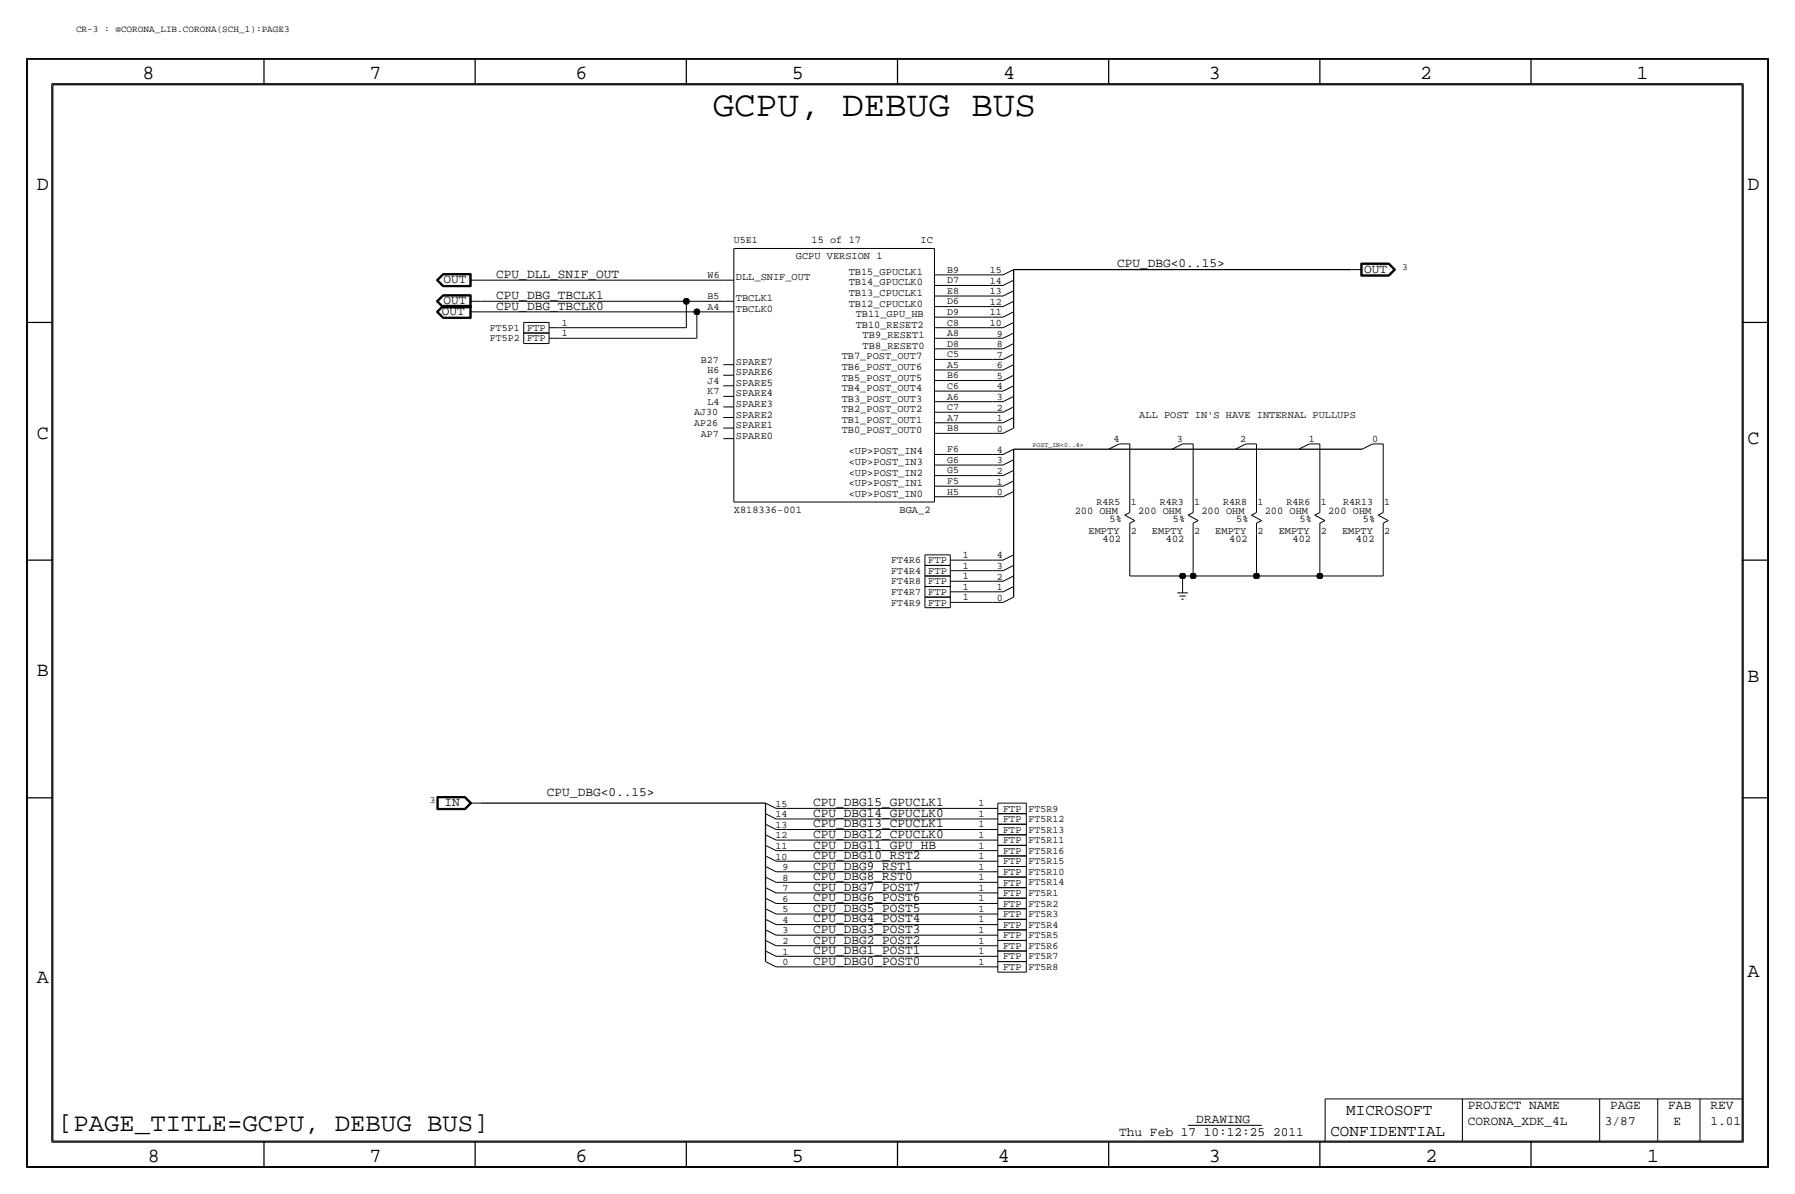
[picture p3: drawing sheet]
<svg xmlns="http://www.w3.org/2000/svg" width="432mm" height="287mm" viewBox="0 0 432 287" stroke-linecap="round" stroke-linejoin="round" font-family="sans-serif">
<!-- layer: Nets -->
<g fill="none" stroke="#000" stroke-width=".24">
<path d="M115.6 67.4h58.4zM115.6 75h52zM115.6 72.4h49.5zM134.6 78.8h30.5zM165.1 72.4v6.4zM165.1 72.4h8.9zM167.6 75h6.4zM167.6 75v6.3zM227.3 73.7h11.5zM227.3 76.3h11.5zM227.3 78.8h11.5zM227.3 71.2h11.5z"/>
<path d="M227.3 68.6h11.5zM227.3 66.1h11.5zM134.6 81.3h33zM227.3 99.1h11.5zM227.3 96.6h11.5zM227.3 91.5h11.5zM227.3 94h11.5zM227.3 89h11.5zM227.3 86.4h11.5zM227.3 83.9h11.5zM227.3 81.3h11.5zM227.3 119.4h11.5z"/>
<path d="M227.3 104.2h11.5zM227.3 101.7h11.5zM227.3 109.3h11.5zM227.3 111.8h11.5zM227.3 114.4h11.5zM227.3 116.9h11.5zM271.8 106.7v14zM287 106.7v14zM302.3 106.7v14zM317.5 106.7v14zM332.7 106.7v14zM231.1 137.2h7.7z"/>
<path d="M231.1 139.8h7.7zM231.1 134.7h7.7zM271.8 138.5h12.7zM271.8 128.3v10.2zM284.5 138.5h2.5zM284.5 138.5v2.5zM287 128.3v10.2zM287 138.5h15.3zM302.3 138.5h15.2zM302.3 128.3v10.2zM317.5 138.5h15.2zM317.5 128.3v10.2z"/>
<path d="M332.7 128.3v10.2zM231.1 142.3h7.7zM231.1 144.8h7.7zM189.2 194.4h48.3zM189.2 196.9h48.3zM189.2 199.4h48.3zM189.2 202h48.3zM189.2 204.5h48.3zM189.2 207.1h48.3zM189.2 209.6h48.3zM189.2 214.7h48.3zM189.2 217.2h48.3z"/>
<path d="M189.2 219.8h48.3zM189.2 212.1h48.3zM189.2 222.3h48.3zM189.2 224.8h48.3zM189.2 227.4h48.3zM189.2 229.9h48.3zM189.2 232.5h48.3z"/>
</g>
<g fill="none" stroke="#000" stroke-width=".3">
<path d="M243.8 64.8h81.3zM243.8 64.8v2.6zM243.8 67.4v2.5zM243.8 69.9v2.5zM243.8 72.4v2.6zM243.8 75v2.5zM243.8 77.5v2.6zM243.8 80.1v2.5zM243.8 82.6v2.5zM243.8 85.1v2.6zM243.8 87.7v2.5zM243.8 90.2v2.6z"/>
<path d="M243.8 92.8v2.5zM243.8 95.3v2.5zM243.8 97.8v2.6zM243.8 108h22.9zM243.8 100.4v2.5zM243.8 108v2.5zM243.8 110.5v2.6zM243.8 113.1v2.5zM243.8 115.6v2.6zM243.8 118.2v15.2zM266.7 108h15.2zM281.9 108h15.3z"/>
<path d="M297.2 108h15.2zM312.4 108h15.3zM243.8 138.5v2.5zM243.8 135.9v2.6zM243.8 133.4v2.5zM243.8 141v2.6zM115.6 193.1h68.5zM184.1 193.1v2.5zM184.1 195.6v2.6zM184.1 198.2v2.5zM184.1 200.7v2.6zM184.1 203.3v2.5z"/>
<path d="M184.1 205.8v2.5zM184.1 208.3v2.6zM184.1 210.9v2.5zM184.1 213.4v2.6zM184.1 216v2.5zM184.1 218.5v2.5zM184.1 221v2.6zM184.1 223.6v2.5zM184.1 226.1v2.6zM184.1 228.7v2.5z"/>
</g>
<g fill="#000" stroke="#000" stroke-width=".24">
<circle cx="165.1" cy="72.4" r=".72"/>
<circle cx="167.6" cy="75" r=".72"/>
<circle cx="284.5" cy="138.5" r=".72"/>
<circle cx="287" cy="138.5" r=".72"/>
<circle cx="302.3" cy="138.5" r=".72"/>
<circle cx="317.5" cy="138.5" r=".72"/>
</g>
<!-- layer: Components -->
<g fill="none" stroke="#000" stroke-width=".24">
<path d="M176.5 59.7h48.3zM176.5 59.7v61zM224.8 59.7v61zM105 67.4l1.5 1.5zM105 75l1.5 1.6zM105 72.4l1.5 1.6zM105 67.4l1.5-1.6zM105 75l1.5-1.6zM105 72.4l1.5-1.5zM105.1 67.4l1.5 1.4zM105.1 75l1.5 1.5zM105.1 72.4l1.5 1.5z"/>
<path d="M105.1 67.4l1.5-1.5zM105.1 75l1.5-1.5zM105.1 72.4l1.5-1.4zM105.3 67.4l1.3-1.4zM105.3 75l1.3-1.4zM105.3 72.4l1.3-1.3zM105.3 67.4l1.3 1.3zM105.3 75l1.3 1.4zM105.3 72.4l1.3 1.4zM105.4 67.4l1.3 1.2zM105.4 75l1.3 1.3zM105.4 72.4l1.3 1.3z"/>
<path d="M105.4 67.4l1.3-1.3zM105.4 75l1.3-1.3zM105.4 72.4l1.3-1.2zM106.5 65.8h6.8zM106.5 73.4h6.8zM106.5 70.9h6.8zM106.5 68.9h6.8zM106.5 76.6h6.8zM106.5 74h6.8zM106.6 68.8h6.6zM106.6 76.5h6.6zM106.6 73.9h6.6z"/>
<path d="M106.6 65.9h6.6zM106.6 73.5h6.6zM106.6 71h6.6zM106.6 66h6.5zM106.6 73.6h6.5zM106.6 71.1h6.5zM106.6 68.7h6.5zM106.6 76.4h6.5zM106.6 73.8h6.5zM106.7 66.1h6.3zM106.7 68.6h6.3zM106.7 73.7h6.3z"/>
<path d="M106.7 76.3h6.3zM106.7 71.2h6.3zM113 66.1v2.5zM113 73.7v2.6zM113 71.2v2.5zM113 67.4h2.6zM113 75h2.6zM113 72.4h2.6zM113.1 66v2.7zM113.1 73.6v2.8zM113.1 71.1v2.7zM113.2 65.9v2.9z"/>
<path d="M113.2 73.5v3zM113.2 71v2.9zM113.3 65.8v3.1zM113.3 73.4v3.2zM113.3 70.9v3.1zM126 77.5v2.6zM126 77.5h6.1zM132.1 77.5v2.6zM132.1 78.8h2.5zM174 67.4h2.5zM174 72.4h2.5zM174 75h2.5z"/>
<path d="M224.8 68.6h2.5zM224.8 66.1h2.5zM224.8 73.7h2.5zM224.8 71.2h2.5zM224.8 76.3h2.5zM224.8 78.8h2.5zM238.8 78.8h2.5zM238.8 73.7h2.5zM238.8 76.3h2.5zM238.8 68.6h2.5zM238.8 71.2h2.5zM238.8 66.1h2.5z"/>
<path d="M241.3 78.8l2.5-1.3zM241.3 73.7l2.5-1.3zM241.3 76.3l2.5-1.3zM241.3 68.6l2.5-1.2zM241.3 71.2l2.5-1.3zM241.3 66.1l2.5-1.3zM325.1 64.8h2.6zM327.4 66.4h6.8zM327.4 63.2v3.2zM327.4 63.2h6.8zM327.5 63.3v3zM327.5 66.3h6.6z"/>
<path d="M327.5 63.3h6.6zM327.6 63.4v2.8zM327.6 66.2h6.5zM327.6 63.4h6.5zM327.7 63.6h6.3zM327.7 63.6v2.5zM327.7 66.1h6.3zM334 66.1l1.3-1.3zM334 63.6l1.3 1.2zM334.1 66.2l1.3-1.4zM334.1 63.4l1.3 1.4zM334.1 66.3l1.5-1.5z"/>
<path d="M334.1 63.3l1.5 1.5zM334.2 63.2l1.5 1.6zM334.2 66.4l1.5-1.6zM126 82.6h6.1zM126 80.1v2.5zM126 80.1h6.1zM132.1 80.1v2.5zM132.1 81.3h2.5zM174 97.8h2.5zM174 95.3h2.5zM174 92.8h2.5zM174 90.2h2.5z"/>
<path d="M174 87.7h2.5zM224.8 86.4h2.5zM224.8 81.3h2.5zM224.8 83.9h2.5zM224.8 89h2.5zM224.8 96.6h2.5zM224.8 94h2.5zM224.8 91.5h2.5zM224.8 99.1h2.5zM238.8 99.1h2.5zM238.8 94h2.5zM238.8 96.6h2.5z"/>
<path d="M238.8 89h2.5zM238.8 86.4h2.5zM238.8 91.5h2.5zM238.8 83.9h2.5zM238.8 81.3h2.5zM241.3 99.1l2.5-1.3zM241.3 94l2.5-1.2zM241.3 96.6l2.5-1.3zM241.3 89l2.5-1.3zM241.3 86.4l2.5-1.3zM241.3 91.5l2.5-1.3zM241.3 83.9l2.5-1.3z"/>
<path d="M241.3 81.3l2.5-1.2zM174 105.5h2.5zM174 102.9h2.5zM174 100.4h2.5zM224.8 101.7h2.5zM224.8 104.2h2.5zM224.8 111.8h2.5zM224.8 109.3h2.5zM224.8 119.4h2.5zM224.8 114.4h2.5zM224.8 116.9h2.5zM238.8 101.7h2.5z"/>
<path d="M238.8 104.2h2.5zM238.8 119.4h2.5zM238.8 111.8h2.5zM238.8 114.4h2.5zM238.8 116.9h2.5zM238.8 109.3h2.5zM241.3 101.7l2.5-1.3zM241.3 104.2l2.5-1.3zM241.3 119.4l2.5-1.2zM241.3 111.8l2.5-1.3zM241.3 114.4l2.5-1.3zM241.3 116.9l2.5-1.3z"/>
<path d="M241.3 109.3l2.5-1.3zM266.7 108l2.5-1.3zM269.2 106.7h2.6zM281.9 108l2.6-1.3zM284.5 106.7h2.5zM297.2 108l2.5-1.3zM299.7 106.7h2.6zM312.4 108l2.6-1.3zM315 106.7h2.5zM327.7 108l2.5-1.3zM330.2 106.7h2.5zM176.5 120.7h48.3z"/>
<path d="M222.5 138.5v2.5zM222.5 138.5h6.1zM222.5 135.9v2.6zM222.5 135.9h6.1zM222.5 133.4v2.5zM222.5 133.4h6.1zM228.6 138.5v2.5zM228.6 135.9v2.6zM228.6 133.4v2.5zM228.6 139.8h2.5zM228.6 137.2h2.5zM228.6 134.7h2.5z"/>
<path d="M238.8 139.8h2.5zM238.8 134.7h2.5zM238.8 137.2h2.5zM241.3 139.8l2.5-1.3zM241.3 134.7l2.5-1.3zM241.3 137.2l2.5-1.3zM270.6 123.9l2.4 1.3zM270.6 123.9l1.2-.7zM271.8 125.8l1.2-.6zM271.8 125.8v2.5zM271.8 120.7v2.5zM285.8 123.9l1.2-.7z"/>
<path d="M285.8 123.9l2.4 1.3zM287 125.8v2.5zM287 120.7v2.5zM287 125.8l1.2-.6zM301 123.9l1.3-.7zM301 123.9l2.5 1.3zM302.3 125.8l1.2-.6zM302.3 125.8v2.5zM302.3 120.7v2.5zM316.3 123.9l1.2-.7zM316.3 123.9l2.4 1.3zM317.5 125.8l1.2-.6z"/>
<path d="M317.5 125.8v2.5zM317.5 120.7v2.5zM331.5 123.9l1.2-.7zM331.5 123.9l2.5 1.3zM332.7 125.8l1.3-.6zM332.7 125.8v2.5zM332.7 120.7v2.5zM222.5 146.1h6.1zM222.5 143.6v2.5zM222.5 143.6h6.1zM222.5 141v2.6zM222.5 141h6.1z"/>
<path d="M228.6 143.6v2.5zM228.6 141v2.6zM228.6 144.8h2.5zM228.6 142.3h2.5zM238.8 144.8h2.5zM238.8 142.3h2.5zM241.3 144.8l2.5-1.2zM241.3 142.3l2.5-1.3zM283.2 142.5h2.6zM283.7 143.3h1.5zM284.2 144.1h.5zM284.5 141v1.5z"/>
<path d="M105.1 191.5h6.8zM105.1 191.5v3.2zM105.1 194.7h6.8zM105.2 191.6h6.7zM105.2 191.6v3zM105.2 194.6h6.7zM105.3 191.7v2.8zM105.3 194.5h6.5zM105.3 191.7h6.5zM105.4 191.8h6.4zM105.4 191.8v2.6zM105.4 194.4h6.4z"/>
<path d="M111.8 191.8l1.2 1.3zM111.8 194.4l1.2-1.3zM111.8 194.5l1.4-1.4zM111.8 191.7l1.4 1.4zM111.9 194.6l1.4-1.5zM111.9 191.6l1.4 1.5zM111.9 191.5l1.6 1.6zM111.9 194.7l1.6-1.6zM113 193.1h2.6zM184.2 195.6l2.5 1.3zM184.2 193.1l2.5 1.3zM184.2 198.2l2.5 1.2z"/>
<path d="M186.7 196.9h2.5zM186.7 194.4h2.5zM186.7 199.4h2.5zM237.5 196.9h2.5zM237.5 194.4h2.5zM237.5 199.4h2.5zM240 198.2h6.9zM240 195.6v2.6zM240 195.6h6.9zM240 193.1v2.5zM240 193.1h6.9zM240 198.2v2.5z"/>
<path d="M246.9 195.6v2.6zM246.9 193.1v2.5zM246.9 198.2v2.5zM184.2 205.8l2.5 1.3zM184.2 203.3l2.5 1.2zM184.2 200.7l2.5 1.3zM184.2 208.3l2.5 1.3zM184.2 210.9l2.5 1.2zM184.2 218.5l2.5 1.3zM184.2 216l2.5 1.2zM184.2 213.4l2.5 1.3zM186.7 207.1h2.5z"/>
<path d="M186.7 204.5h2.5zM186.7 202h2.5zM186.7 209.6h2.5zM186.7 212.1h2.5zM186.7 219.8h2.5zM186.7 217.2h2.5zM186.7 214.7h2.5zM237.5 204.5h2.5zM237.5 202h2.5zM237.5 209.6h2.5zM237.5 207.1h2.5zM237.5 212.1h2.5z"/>
<path d="M237.5 217.2h2.5zM237.5 214.7h2.5zM237.5 219.8h2.5zM240 200.7h6.9zM240 205.8h6.9zM240 203.3v2.5zM240 203.3h6.9zM240 200.7v2.6zM240 210.9h6.9zM240 208.3v2.6zM240 208.3h6.9zM240 205.8v2.5z"/>
<path d="M240 213.4h6.9zM240 210.9v2.5zM240 218.5h6.9zM240 216v2.5zM240 216h6.9zM240 213.4v2.6zM240 218.5v2.5zM246.9 203.3v2.5zM246.9 200.7v2.6zM246.9 208.3v2.6zM246.9 205.8v2.5zM246.9 210.9v2.5z"/>
<path d="M246.9 216v2.5zM246.9 213.4v2.6zM246.9 218.5v2.5zM184.2 221l2.5 1.3zM184.2 223.6l2.5 1.2zM184.2 231.2l2.5 1.3zM184.2 228.7l2.5 1.2zM184.2 226.1l2.5 1.3zM186.7 222.3h2.5zM186.7 224.8h2.5zM186.7 232.5h2.5zM186.7 229.9h2.5z"/>
<path d="M186.7 227.4h2.5zM237.5 222.3h2.5zM237.5 224.8h2.5zM237.5 232.5h2.5zM237.5 229.9h2.5zM237.5 227.4h2.5zM240 223.6h6.9zM240 221v2.6zM240 221h6.9zM240 226.1h6.9zM240 223.6v2.5zM240 233.7h6.9z"/>
<path d="M240 231.2v2.5zM240 231.2h6.9zM240 228.7v2.5zM240 228.7h6.9zM240 226.1v2.6zM246.9 221v2.6zM246.9 223.6v2.5zM246.9 231.2v2.5zM246.9 228.7v2.5zM246.9 226.1v2.6zM285.8 270.6h17.7z"/>
</g>
<!-- layer: Page Border and Title Block -->
<g fill="none" stroke="#000" stroke-width=".3">
<path d="M6.3 14v266.7zM6.4 14h419zM63.5 14v6.4zM114.3 14v6.4zM165.1 14v6.4zM215.9 14v6.4zM266.7 14v6.4zM317.5 14v6.4zM368.3 14v6.4zM425.4 14v266.7zM12.7 20.4h406.4zM12.7 20.4v254z"/>
<path d="M419.1 20.4v254zM6.3 77.5h6.4zM419.1 77.5h6.3zM6.3 134.7h6.4zM419.1 134.7h6.3zM6.3 191.8h6.4zM419.1 191.8h6.3zM12.7 274.4h406.4zM63.5 274.4v6.3zM114.3 274.4v6.3zM165.1 274.4v6.3zM215.9 274.4v6.3z"/>
<path d="M266.7 274.4v6.3zM317.5 274.4v6.3zM368.3 274.4v6.3zM6.4 280.7h419z"/>
</g>
<g fill="none" stroke="#000" stroke-width=".24">
<path d="M6.6 14.3h418.6zM6.6 14.3v266.2zM425.2 14.3v266.2zM12.4 20.1v254.5zM12.4 20.1h407zM419.4 20.1v254.5zM12.4 274.6h407zM318.8 264.2v10.2zM318.8 264.2h100.3zM351.8 264.2v10.2zM384.8 264.2v10.2zM398.8 264.2v10.2z"/>
<path d="M408.9 264.2v10.2zM6.6 280.5h418.6z"/>
</g>
<text font-size="8.6" x="171.4" y="28">GCPU, DEBUG BUS</text>
<text font-size="6.2" x="14" y="271.8">[PAGE_TITLE=GCPU, DEBUG BUS]</text>
<g font-size="4.8">
<text x="34.3" y="19.1">8</text>
<text x="88.9" y="19.1">7</text>
<text x="138.4" y="19.1">6</text>
<text x="190.5" y="19.1">5</text>
<text x="241.3" y="19.1">4</text>
<text x="290.8" y="19.1">3</text>
<text x="341.6" y="19.1">2</text>
<text x="393.7" y="19.1">1</text>
<text x="8.9" y="45.8">D</text>
<text x="420.4" y="45.8">D</text>
<text x="8.9" y="105.5">C</text>
<text x="420.4" y="106.7">C</text>
<text x="8.9" y="162.6">B</text>
<text x="420.4" y="163.9">B</text>
<text x="8.9" y="236.3">A</text>
<text x="420.4" y="235">A</text>
<text x="35.5" y="279.4">8</text>
<text x="88.9" y="279.4">7</text>
<text x="138.4" y="279.4">6</text>
<text x="190.5" y="279.4">5</text>
<text x="240" y="279.4">4</text>
<text x="290.8" y="279.4">3</text>
<text x="342.9" y="279.4">2</text>
<text x="396.2" y="279.4">1</text>
</g>
<g font-size="3.8">
<text x="323.9" y="268">MICROSOFT</text>
<text x="320" y="273.1">CONFIDENTIAL</text>
</g>
<g font-size="3.1">
<text x="268.7" y="64.3">CPU_DBG&lt;0..15&gt;</text>
<text x="328.2" y="65.6">OUT</text>
<text x="106.7" y="68.1">OUT</text>
<text x="119.4" y="71.9">CPU_DBG_TBCLK1</text>
<text x="119.4" y="66.9">CPU_DLL_SNIF_OUT</text>
<text x="106.3" y="75.7">OUT</text>
<text x="106.7" y="73.2">OUT</text>
<text x="119.4" y="74.5">CPU_DBG_TBCLK0</text>
<text x="131.6" y="191.3">CPU_DBG&lt;0..15&gt;</text>
<text x="106.9" y="193.9">IN</text>
<text x="195.6" y="193.9">CPU_DBG15_GPUCLK1</text>
<text x="195.6" y="196.4">CPU_DBG14_GPUCLK0</text>
<text x="195.6" y="201.5">CPU_DBG12_CPUCLK0</text>
<text x="195.6" y="198.9">CPU_DBG13_CPUCLK1</text>
<text x="195.6" y="204">CPU_DBG11_GPU_HB</text>
<text x="195.6" y="206.6">CPU_DBG10_RST2</text>
<text x="195.6" y="209.1">CPU_DBG9_RST1</text>
<text x="195.6" y="214.2">CPU_DBG7_POST7</text>
<text x="195.6" y="211.6">CPU_DBG8_RST0</text>
<text x="195.6" y="216.7">CPU_DBG6_POST6</text>
<text x="195.6" y="219.3">CPU_DBG5_POST5</text>
<text x="195.6" y="221.8">CPU_DBG4_POST4</text>
<text x="195.6" y="224.3">CPU_DBG3_POST3</text>
<text x="195.6" y="226.9">CPU_DBG2_POST2</text>
<text x="195.6" y="229.4">CPU_DBG1_POST1</text>
<text x="195.6" y="232">CPU_DBG0_POST0</text>
<text x="353.1" y="266.8">PROJECT NAME</text>
<text x="387.3" y="266.8">PAGE</text>
<text x="401.3" y="266.8">FAB</text>
<text x="411.5" y="266.8">REV</text>
<text x="269.2" y="273.1">Thu Feb 17 10:12:25 2011</text>
<text x="287.8" y="270.1">DRAWING</text>
<text x="353.1" y="270.6">CORONA_XDK_4L</text>
<text x="386.1" y="270.6">3/87</text>
<text x="402.6" y="270.6">E</text>
<text x="411.5" y="270.6">1.01</text>
</g>
<g font-size="2.5">
<text x="195.2" y="58.5">15 of 17</text>
<text x="221.4" y="58.5">IC</text>
<text x="191.5" y="62.3">GCPU VERSION 1</text>
<text x="177" y="67.4">DLL_SNIF_OUT</text>
<text x="204.2" y="68.6">TB14_GPUCLK0</text>
<text x="204.2" y="66.1">TB15_GPUCLK1</text>
<text x="204.2" y="71.2">TB13_CPUCLK1</text>
<text x="177" y="72.4">TBCLK1</text>
<text x="177" y="75">TBCLK0</text>
<text x="204.2" y="73.7">TB12_CPUCLK0</text>
<text x="205.8" y="76.2">TB11_GPU_HB</text>
<text x="126.8" y="82.1">FTP</text>
<text x="126.8" y="79.6">FTP</text>
<text x="205.8" y="78.8">TB10_RESET2</text>
<text x="207.5" y="81.3">TB9_RESET1</text>
<text x="207.5" y="83.9">TB8_RESET0</text>
<text x="177" y="87.7">SPARE7</text>
<text x="202.5" y="86.4">TB7_POST_OUT7</text>
<text x="202.5" y="88.9">TB6_POST_OUT6</text>
<text x="177" y="95.3">SPARE4</text>
<text x="177" y="92.8">SPARE5</text>
<text x="177" y="90.2">SPARE6</text>
<text x="202.5" y="94">TB4_POST_OUT4</text>
<text x="202.5" y="91.5">TB5_POST_OUT5</text>
<text x="177" y="100.4">SPARE2</text>
<text x="177" y="97.8">SPARE3</text>
<text x="202.5" y="96.6">TB3_POST_OUT3</text>
<text x="202.5" y="99.1">TB2_POST_OUT2</text>
<text x="202.5" y="101.6">TB1_POST_OUT1</text>
<text x="274.1" y="100.4">ALL POST IN'S HAVE INTERNAL PULLUPS</text>
<text x="177" y="105.5">SPARE0</text>
<text x="177" y="102.9">SPARE1</text>
<text x="202.5" y="104.2">TB0_POST_OUT0</text>
<text x="204.2" y="111.8">&lt;UP&gt;POST_IN3</text>
<text x="204.2" y="109.3">&lt;UP&gt;POST_IN4</text>
<text x="204.2" y="119.4">&lt;UP&gt;POST_IN0</text>
<text x="204.2" y="114.3">&lt;UP&gt;POST_IN2</text>
<text x="204.2" y="116.9">&lt;UP&gt;POST_IN1</text>
<text x="176.5" y="123.2">X818336-001</text>
<text x="216.4" y="123.2">BGA_2</text>
<text x="258.5" y="123.5">200 OHM</text>
<text x="266.9" y="125.5">5%</text>
<text x="273.8" y="123.5">200 OHM</text>
<text x="282.1" y="125.5">5%</text>
<text x="289" y="123.5">200 OHM</text>
<text x="297.4" y="125.5">5%</text>
<text x="304.2" y="123.5">200 OHM</text>
<text x="312.6" y="125.5">5%</text>
<text x="319.5" y="123.5">200 OHM</text>
<text x="327.9" y="125.5">5%</text>
<text x="261.9" y="128.3">EMPTY</text>
<text x="265.2" y="130.4">402</text>
<text x="277.1" y="128.3">EMPTY</text>
<text x="280.5" y="130.4">402</text>
<text x="292.4" y="128.3">EMPTY</text>
<text x="295.7" y="130.4">402</text>
<text x="307.6" y="128.3">EMPTY</text>
<text x="310.9" y="130.4">402</text>
<text x="322.8" y="128.3">EMPTY</text>
<text x="326.2" y="130.4">402</text>
<text x="223.3" y="138">FTP</text>
<text x="223.3" y="135.4">FTP</text>
<text x="223.3" y="143.1">FTP</text>
<text x="223.3" y="140.5">FTP</text>
<text x="223.3" y="145.6">FTP</text>
<text x="241.3" y="197.7">FTP</text>
<text x="241.3" y="195.1">FTP</text>
<text x="241.3" y="200.2">FTP</text>
<text x="241.3" y="202.7">FTP</text>
<text x="241.3" y="205.3">FTP</text>
<text x="241.3" y="207.8">FTP</text>
<text x="241.3" y="210.4">FTP</text>
<text x="241.3" y="212.9">FTP</text>
<text x="241.3" y="215.4">FTP</text>
<text x="241.3" y="218">FTP</text>
<text x="241.3" y="220.5">FTP</text>
<text x="241.3" y="223.1">FTP</text>
<text x="241.3" y="225.6">FTP</text>
<text x="241.3" y="233.2">FTP</text>
<text x="241.3" y="230.7">FTP</text>
<text x="241.3" y="228.1">FTP</text>
</g>
<g font-size="2.4">
<text x="176.5" y="58.5">U5E1</text>
<text x="227.8" y="65.6">B9</text>
<text x="238.1" y="65.7">15</text>
<text x="170.2" y="71.9">B5</text>
<text x="170.2" y="66.9">W6</text>
<text x="227.8" y="68.1">D7</text>
<text x="227.8" y="70.7">E8</text>
<text x="238.1" y="68.2">14</text>
<text x="238.1" y="70.8">13</text>
<text x="170.2" y="74.5">A4</text>
<text x="227.8" y="73.2">D6</text>
<text x="227.8" y="75.7">D9</text>
<text x="238.1" y="73.3">12</text>
<text x="238.1" y="75.8">11</text>
<text x="117.9" y="82.1">FT5P2</text>
<text x="117.9" y="79.5">FT5P1</text>
<text x="135.1" y="80.8">1</text>
<text x="135.1" y="78.3">1</text>
<text x="227.8" y="80.8">A8</text>
<text x="227.8" y="83.3">D8</text>
<text x="227.8" y="78.3">C8</text>
<text x="238.1" y="78.4">10</text>
<text x="239.8" y="83.5">8</text>
<text x="239.8" y="80.9">9</text>
<text x="168.6" y="87.2">B27</text>
<text x="170.2" y="89.7">H6</text>
<text x="227.8" y="85.9">C5</text>
<text x="227.8" y="88.4">A5</text>
<text x="239.8" y="88.5">6</text>
<text x="239.8" y="86">7</text>
<text x="170.2" y="92.2">J4</text>
<text x="170.2" y="94.8">K7</text>
<text x="227.8" y="91">B6</text>
<text x="227.8" y="93.5">C6</text>
<text x="239.8" y="93.6">4</text>
<text x="239.8" y="91.1">5</text>
<text x="167" y="99.9">AJ30</text>
<text x="170.2" y="97.3">L4</text>
<text x="227.8" y="96.1">A6</text>
<text x="227.8" y="98.6">C7</text>
<text x="227.8" y="101.1">A7</text>
<text x="239.8" y="101.2">1</text>
<text x="239.8" y="98.7">2</text>
<text x="239.8" y="96.2">3</text>
<text x="167" y="102.4">AP26</text>
<text x="168.6" y="105">AP7</text>
<text x="227.8" y="103.7">B8</text>
<text x="239.8" y="103.8">0</text>
<text x="267.9" y="106.3">4</text>
<text x="283.1" y="106.3">3</text>
<text x="298.3" y="106.3">2</text>
<text x="314.9" y="106.3">1</text>
<text x="330.1" y="106.3">0</text>
<text x="227.8" y="108.8">F6</text>
<text x="227.8" y="111.3">G6</text>
<text x="227.8" y="113.8">G5</text>
<text x="239.8" y="111.4">3</text>
<text x="239.8" y="114">2</text>
<text x="239.8" y="108.9">4</text>
<text x="227.8" y="116.4">F5</text>
<text x="227.8" y="118.9">H5</text>
<text x="239.8" y="119">0</text>
<text x="239.8" y="116.5">1</text>
<text x="263.8" y="121.4">R4R5</text>
<text x="272" y="121.5">1</text>
<text x="279" y="121.4">R4R3</text>
<text x="287.3" y="121.5">1</text>
<text x="294.2" y="121.4">R4R8</text>
<text x="302.5" y="121.5">1</text>
<text x="309.5" y="121.4">R4R6</text>
<text x="317.8" y="121.5">1</text>
<text x="323.1" y="121.4">R4R13</text>
<text x="333" y="121.5">1</text>
<text x="272" y="128.3">2</text>
<text x="287.3" y="128.3">2</text>
<text x="302.5" y="128.3">2</text>
<text x="317.8" y="128.3">2</text>
<text x="333" y="128.3">2</text>
<text x="214.4" y="138">FT4R4</text>
<text x="214.4" y="135.4">FT4R6</text>
<text x="231.6" y="136.7">1</text>
<text x="231.6" y="134.1">1</text>
<text x="239.8" y="134.3">4</text>
<text x="239.8" y="136.8">3</text>
<text x="214.4" y="143">FT4R7</text>
<text x="214.4" y="140.5">FT4R8</text>
<text x="231.6" y="141.8">1</text>
<text x="231.6" y="139.2">1</text>
<text x="239.8" y="141.9">1</text>
<text x="239.8" y="139.3">2</text>
<text x="214.4" y="145.6">FT4R9</text>
<text x="231.6" y="144.3">1</text>
<text x="239.8" y="144.4">0</text>
<text x="186.6" y="196.5">14</text>
<text x="186.6" y="194">15</text>
<text x="235.4" y="196.4">1</text>
<text x="235.4" y="193.9">1</text>
<text x="247.4" y="197.7">FT5R12</text>
<text x="247.4" y="195.1">FT5R9</text>
<text x="186.6" y="201.6">12</text>
<text x="186.6" y="199">13</text>
<text x="235.4" y="198.9">1</text>
<text x="235.4" y="201.5">1</text>
<text x="247.4" y="200.2">FT5R13</text>
<text x="247.4" y="202.7">FT5R11</text>
<text x="186.6" y="206.7">10</text>
<text x="186.6" y="204.1">11</text>
<text x="188.2" y="209.2">9</text>
<text x="235.4" y="204">1</text>
<text x="235.4" y="209.1">1</text>
<text x="235.4" y="206.5">1</text>
<text x="247.4" y="205.3">FT5R16</text>
<text x="247.4" y="207.8">FT5R15</text>
<text x="188.2" y="211.7">8</text>
<text x="188.2" y="214.3">7</text>
<text x="235.4" y="211.6">1</text>
<text x="235.4" y="214.2">1</text>
<text x="247.4" y="210.4">FT5R10</text>
<text x="247.4" y="212.9">FT5R14</text>
<text x="247.4" y="215.4">FT5R1</text>
<text x="188.2" y="219.4">5</text>
<text x="188.2" y="216.8">6</text>
<text x="188.2" y="221.9">4</text>
<text x="235.4" y="216.7">1</text>
<text x="235.4" y="221.8">1</text>
<text x="235.4" y="219.2">1</text>
<text x="247.4" y="218">FT5R2</text>
<text x="247.4" y="220.5">FT5R3</text>
<text x="188.2" y="224.4">3</text>
<text x="188.2" y="227">2</text>
<text x="235.4" y="224.3">1</text>
<text x="235.4" y="226.9">1</text>
<text x="247.4" y="223.1">FT5R4</text>
<text x="247.4" y="225.6">FT5R5</text>
<text x="188.2" y="232.1">0</text>
<text x="188.2" y="229.5">1</text>
<text x="235.4" y="231.9">1</text>
<text x="235.4" y="229.4">1</text>
<text x="247.4" y="233.2">FT5R8</text>
<text x="247.4" y="230.7">FT5R7</text>
<text x="247.4" y="228.1">FT5R6</text>
</g>
<g font-size="2.3">
<text x="18.3" y="7.7">CR-3 : @CORONA_LIB.CORONA(SCH_1):PAGE3</text>
<text x="337.3" y="64.8">3</text>
<text x="103.4" y="193.1">3</text>
</g>
<text font-size="1.6" x="248.4" y="107.5">POST_IN&lt;0..4&gt;</text>
</svg>
